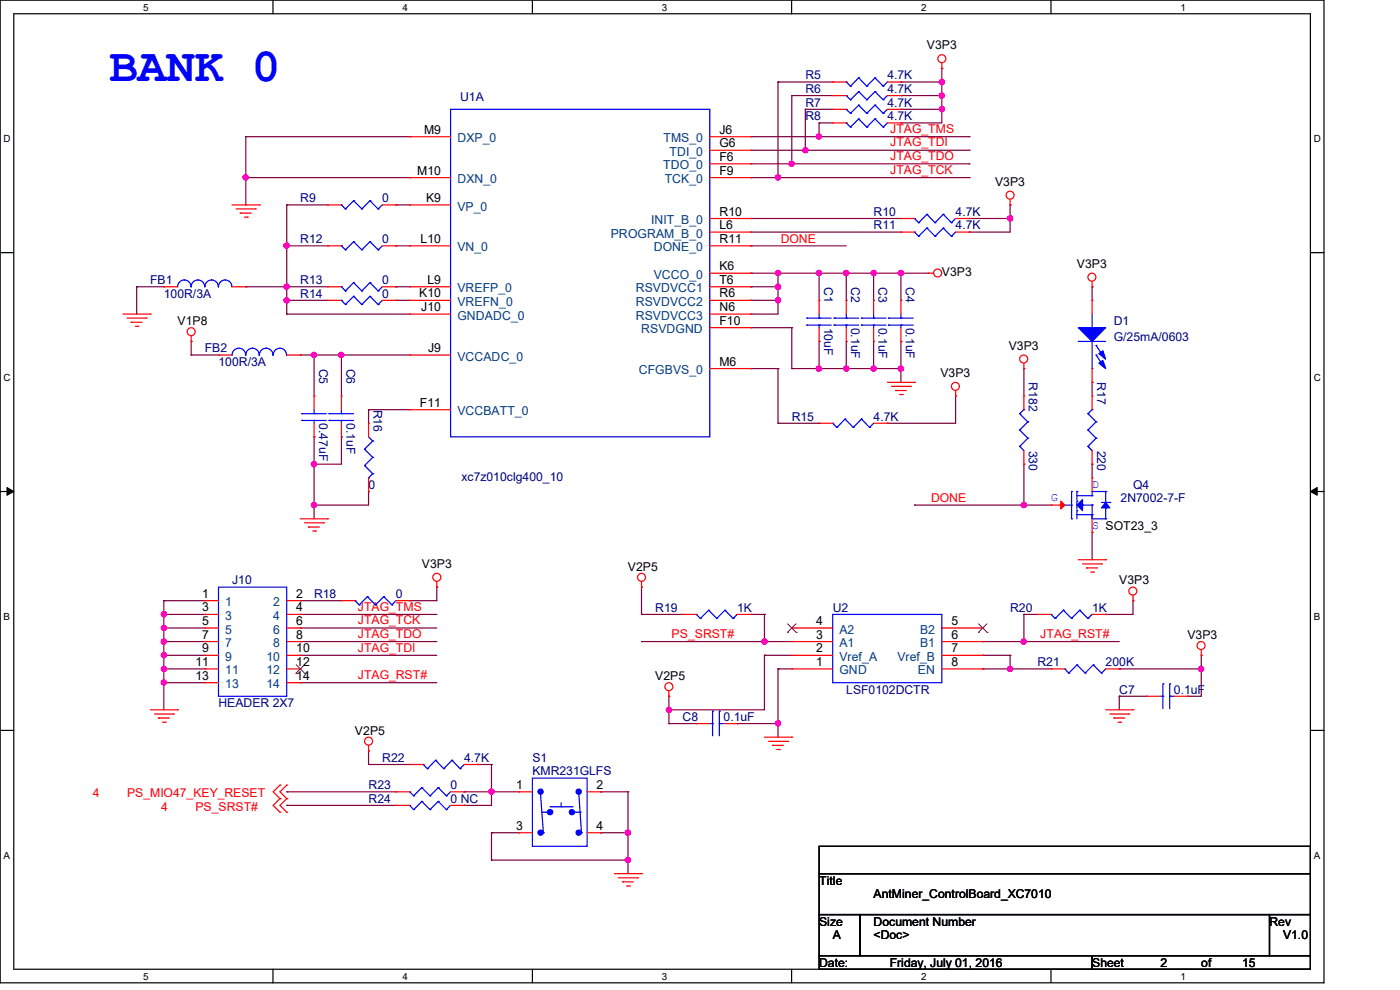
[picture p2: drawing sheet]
<svg xmlns="http://www.w3.org/2000/svg" width="297mm" height="210mm" viewBox="0 0 297 210" stroke-linecap="round" stroke-linejoin="round" font-family="sans-serif">
<path d="M0 0h280.9v208.5h-280.9zM2.9 2.9h275.1v202.7h-275.1z" fill="none" stroke="#000" stroke-width=".25"/>
<g fill="#fff">
<path d="M30.4 .3h1.1v2.4h-1.1z"/>
<path d="M30.4 205.9h1.1v2.3h-1.1z"/>
</g>
<path d="M57.9 0v2.9M57.9 205.6v2.9" fill="none" stroke="#000" stroke-width=".25"/>
<g fill="#fff">
<path d="M85.4 .3h1.1v2.4h-1.1z"/>
<path d="M85.4 205.9h1.1v2.3h-1.1z"/>
</g>
<path d="M112.9 0v2.9M112.9 205.6v2.9" fill="none" stroke="#000" stroke-width=".25"/>
<g fill="#fff">
<path d="M140.4 .3h1.2v2.4h-1.2z"/>
<path d="M140.4 205.9h1.2v2.3h-1.2z"/>
</g>
<path d="M167.9 0v2.9M167.9 205.6v2.9" fill="none" stroke="#000" stroke-width=".25"/>
<g fill="#fff">
<path d="M195.4 .3h1.2v2.4h-1.2z"/>
<path d="M195.4 205.9h1.2v2.3h-1.2z"/>
</g>
<path d="M223 0v2.9M223 205.6v2.9" fill="none" stroke="#000" stroke-width=".25"/>
<g fill="#fff">
<path d="M250.4 .3h1.2v2.4h-1.2z"/>
<path d="M250.4 205.9h1.2v2.3h-1.2z"/>
<path d="M.8 28.2h1.4v2.4h-1.4z"/>
<path d="M278.7 28.2h1.5v2.4h-1.5z"/>
<path d="M.8 78.9h1.4v2.3h-1.4z"/>
<path d="M278.7 78.9h1.5v2.3h-1.5z"/>
</g>
<path d="M0 53.6h2.9M278 53.6h2.9" fill="none" stroke="#000" stroke-width=".25"/>
<g fill="#fff">
<path d="M.8 129.6h1.3v2.3h-1.3z"/>
<path d="M278.7 129.6h1.4v2.3h-1.4z"/>
</g>
<path d="M0 104.3h2.9M278 104.3h2.9" fill="none" stroke="#000" stroke-width=".25"/>
<path d="M1.5 103.4l1.4 .9-1.4 .8zM278 104.3l1.4-.9v1.7z" fill="#000" stroke="#000" stroke-width=".21"/>
<g fill="#fff">
<path d="M.8 180.3h1.3v2.3h-1.3z"/>
<path d="M278.7 180.3h1.4v2.3h-1.4z"/>
</g>
<path d="M0 154.9h2.9M278 154.9h2.9M173.8 179.5h104.2v5.8h-104.2zM173.8 185.3h104.2v8.7h-104.2zM173.8 194h8.7v8.7h-8.7zM182.5 194h86.8v8.7h-86.8zM269.3 194h8.7v8.7h-8.7zM173.8 202.7h57.9v2.9h-57.9zM231.7 202.7h46.3v2.9h-46.3z" fill="none" stroke="#000" stroke-width=".25"/>
<g fill="none" stroke="#800040" stroke-width=".25">
<path d="M165.1 17.4h.1M165.1 17.4v20.3M165.1 17.4h11.6M191.1 17.4h.1M191.1 17.4h8.7M199.8 14.5h.1M199.8 17.4h.1M199.8 14.5v11.6h-8.7M52.2 29h.1M52.2 37.7h.1M52.2 29h34.7M52.2 37.7h34.7"/>
<path d="M52.2 29v14.5M86.9 37.7h.1M159.3 37.7h.1M159.3 29h46.3M159.3 31.9h46.3M159.3 34.8h46.3M159.3 37.7h46.3M168 34.8h.1M168 20.3h.1M168 20.3v14.5M168 20.3h8.7M170.9 31.9h.1"/>
<path d="M170.9 23.2h.1M170.9 23.2h5.8M170.9 23.2v8.7M173.8 29h.1M173.8 26.1h.1M173.8 26.1v2.9M173.8 26.1h2.9M191.1 26.1h.1M191.1 20.3h.1M191.1 23.2h.1M191.1 23.2h8.7M191.1 20.3h8.7"/>
<path d="M199.8 20.3h.1M199.8 23.2h.1M205.6 37.7h.1M205.6 29h.1M205.6 31.9h.1M205.6 34.8h.1M52.2 43.5h.1M60.8 52.2h.1M60.8 43.5h.1M60.8 43.5v23.1M60.8 43.5h8.7M60.8 52.2h8.7"/>
<path d="M84 43.5h.1M84 52.2h.1M84 43.5h2.9M84 52.2h2.9M159.3 46.4h.1M159.3 49.2h.1M159.3 58h.1M159.3 52.2h.1M159.3 46.4h31.8M159.3 49.2h31.8M159.3 58h37.6M159.3 52.2h20.2"/>
<path d="M165.1 58h.1M165.1 58v8.6h-5.8M173.8 58h.1M173.8 58v5.7M179.5 58h.1M179.5 58v5.7M185.3 58h.1M185.3 58v5.7M191.1 58h.1M191.1 58v5.7M205.6 49.2h.1M205.6 46.4h.1"/>
<path d="M205.6 46.4h8.7M214.3 43.5h.1M214.3 46.4h.1M214.3 43.5v5.7h-8.7M29 60.8h.1M29 60.8h5.8M29 60.8v5.8M40.6 75.3h.1M40.6 72.4h.1M40.6 75.3h5.8M40.6 72.4v2.9M52.2 60.8h.1"/>
<path d="M52.2 60.8h17.3M60.8 63.7h.1M60.8 66.6h.1M60.8 60.8h.1M60.8 63.7h8.7M60.8 66.6h26.1M63.7 75.3h.1M63.7 75.3h23.2M66.6 75.3h.1M66.6 75.3v8.7M72.4 75.3h.1M72.4 75.3v8.7"/>
<path d="M84 60.8h.1M84 63.7h.1M84 60.8h2.9M84 63.7h2.9M159.3 78.2h.1M159.3 66.6h.1M159.3 63.7h.1M159.3 60.8h.1M159.3 69.5h.1M159.3 78.2h5.8M159.3 60.8h5.8M159.3 63.7h5.8"/>
<path d="M159.3 69.5h8.7M165.1 63.7h.1M165.1 60.8h.1M165.1 78.2h.1M165.1 78.2v11.6M168 69.5h.1M168 78.2h.1M168 78.2h23.1M168 69.5v8.7M173.8 72.4h.1M173.8 78.2h.1M173.8 72.4v5.8"/>
<path d="M179.5 72.4h.1M179.5 78.2h.1M179.5 72.4v5.8M185.3 72.4h.1M185.3 78.2h.1M185.3 72.4v5.8M191.1 72.4h.1M191.1 78.2h.1M191.1 72.4v8.7M217.2 78.2h.1M217.2 78.2v5.8M231.7 60.8h.1"/>
<path d="M231.7 60.8v2.9M66.6 92.7h.1M66.6 98.5h.1M66.6 92.7v17.4M72.4 92.7h.1M72.4 92.7v5.8h-5.8M78.2 86.9h.1M78.2 86.9h8.7M78.2 86.9v2.9M165.1 89.8h.1M165.1 89.8h8.7M188.3 89.8h.1"/>
<path d="M202.7 84h.1M202.7 84v5.8h-14.4M217.2 98.5h.1M217.2 98.5v8.6M231.7 81.1h.1M231.7 98.5h.1M231.7 81.1v2.9M231.7 98.5v2.9M66.6 107.1h.1M78.2 104.3h.1M78.2 104.3v2.8h-11.6M194 107.1h.1"/>
<path d="M194 107.1h29M217.2 107.1h.1M231.7 112.9h.1M231.7 112.9v5.8M34.8 127.4h.1M34.8 130.3h.1M34.8 133.2h.1M34.8 136.1h.1M34.8 139h.1M34.8 139h8.7M34.8 136.1h8.7M34.8 130.3h8.7"/>
<path d="M34.8 127.4v23.2M34.8 127.4h8.7M34.8 133.2h8.7M63.7 127.4h.1M63.7 130.3h.1M63.7 133.2h.1M63.7 136.1h.1M63.7 139h.1M63.7 139h29M63.7 136.1h29M63.7 130.3h29M63.7 127.4h8.7"/>
<path d="M63.7 133.2h29M86.9 127.4h.1M92.7 124.5h.1M92.7 124.5v2.9h-5.8M136.1 136.1h.1M136.1 130.3h.1M136.1 124.5h.1M136.1 136.1h31.9M136.1 130.3h8.7M136.1 124.5v5.8M159.3 130.3h.1M159.3 130.3h2.9"/>
<path d="M162.2 139h.1M162.2 130.3h.1M162.2 136.1h.1M162.2 139h5.8M162.2 130.3v5.8M162.2 139v11.6h-20.3M208.5 139h.1M208.5 136.1h.1M208.5 139h5.8M208.5 136.1h28.9M214.3 139h.1M214.3 139v2.9"/>
<path d="M217.2 130.3h.1M217.2 136.1h.1M217.2 130.3h2.9M217.2 130.3v5.8M234.6 130.3h.1M240.4 127.4h.1M240.4 127.4v2.9h-5.8M254.8 139h.1M254.8 139v8.7h-2.9M34.8 141.9h.1M34.8 144.8h.1M34.8 141.9h8.7"/>
<path d="M34.8 144.8h8.7M63.7 144.8h.1M63.7 144.8h29M78.2 159.3h.1M78.2 159.3v2.9M141.9 150.6h.1M141.9 153.5h.1M141.9 147.7h.1M141.9 147.7v5.8M141.9 153.5h5.8M156.4 153.5h.1M156.4 153.5h8.7"/>
<path d="M165.1 141.9h.1M165.1 153.5h.1M165.1 141.9h2.9M165.1 141.9v14.5M208.5 141.9h.1M208.5 141.9h14.5M214.3 141.9h.1M237.4 141.9h.1M237.4 147.7h.1M237.4 141.9h17.4M237.4 147.7h5.8M237.4 147.7v2.9"/>
<path d="M251.9 147.7h.1M254.8 141.9h.1M60.8 168h.1M60.8 170.9h.1M60.8 168h23.2M60.8 170.9h23.2M78.2 162.2h.1M78.2 162.2h8.7M98.5 168h.1M98.5 170.9h.1M98.5 168h11.6M101.4 162.2h.1"/>
<path d="M101.4 162.2h2.9M104.3 168h.1M104.3 176.7h.1M104.3 162.2h.1M104.3 162.2v8.7h-5.8M104.3 176.7v5.8M104.3 176.7h5.8M127.4 176.7h.1M127.4 168h.1M127.4 168h5.8M127.4 176.7h5.8M133.2 176.7h.1"/>
<path d="M133.2 168h.1M133.2 168v17.3M104.3 182.5h.1M104.3 182.5h28.9M133.2 182.5h.1"/>
</g>
<g fill="#f0f" stroke="#f0f" stroke-width=".25">
<circle cx="214.3" cy="141.9" r=".55"/>
<circle cx="165.1" cy="153.5" r=".55"/>
<circle cx="254.8" cy="141.9" r=".55"/>
<circle cx="141.9" cy="150.6" r=".55"/>
<circle cx="66.6" cy="75.3" r=".55"/>
<circle cx="72.4" cy="75.3" r=".55"/>
<circle cx="66.6" cy="107.1" r=".55"/>
<circle cx="66.6" cy="98.5" r=".55"/>
<circle cx="162.2" cy="136.1" r=".56"/>
<circle cx="217.2" cy="136.1" r=".55"/>
<circle cx="214.3" cy="46.3" r=".55"/>
<circle cx="165.1" cy="57.9" r=".55"/>
<circle cx="165.1" cy="63.7" r=".55"/>
<circle cx="165.1" cy="60.8" r=".55"/>
<circle cx="179.5" cy="57.9" r=".55"/>
<circle cx="173.7" cy="57.9" r=".55"/>
<circle cx="60.8" cy="63.7" r=".56"/>
<circle cx="60.8" cy="60.8" r=".56"/>
<circle cx="60.8" cy="52.1" r=".56"/>
<circle cx="185.3" cy="57.9" r=".55"/>
<circle cx="191.1" cy="57.9" r=".56"/>
<circle cx="179.5" cy="78.2" r=".55"/>
<circle cx="173.7" cy="78.2" r=".55"/>
<circle cx="191.1" cy="78.2" r=".56"/>
<circle cx="185.3" cy="78.2" r=".55"/>
<circle cx="34.8" cy="133.2" r=".55"/>
<circle cx="34.8" cy="130.3" r=".55"/>
<circle cx="34.8" cy="136.1" r=".55"/>
<circle cx="34.8" cy="139" r=".55"/>
<circle cx="34.8" cy="141.9" r=".55"/>
<circle cx="34.8" cy="144.8" r=".55"/>
<circle cx="165.1" cy="37.6" r=".55"/>
<circle cx="199.8" cy="17.4" r=".55"/>
<circle cx="199.8" cy="20.3" r=".55"/>
<circle cx="199.8" cy="23.2" r=".55"/>
<circle cx="133.2" cy="176.6" r=".56"/>
<circle cx="133.2" cy="182.4" r=".56"/>
<circle cx="104.3" cy="167.9" r=".56"/>
<circle cx="173.7" cy="29" r=".55"/>
<circle cx="170.9" cy="31.9" r=".55"/>
<circle cx="167.9" cy="34.8" r=".55"/>
<circle cx="217.2" cy="107.1" r=".55"/>
<circle cx="52.1" cy="37.6" r=".55"/>
</g>
<g fill="none" stroke="#f00" stroke-width=".25">
<path d="M176.7 17.4h.1M176.7 17.4h2.8M188.3 17.4h2.8M191.1 17.4h.1M199.8 14.5h.1M199.8 13.3v1.2M86.9 29h.1M86.9 37.7h.1M86.9 29h8.7M86.9 37.7h8.7M150.6 29h8.7M150.6 37.7h8.7"/>
<path d="M150.6 31.9h8.7M150.6 34.8h8.7M159.3 37.7h.1M159.3 31.9h.1M159.3 34.8h.1M159.3 29h.1M176.7 20.3h.1M176.7 26.1h.1M176.7 23.2h.1M176.7 20.3h2.8M176.7 26.1h2.8M176.7 23.2h2.8"/>
<path d="M188.3 20.3h2.8M188.3 26.1h2.8M188.3 23.2h2.8M191.1 20.3h.1M191.1 26.1h.1M191.1 23.2h.1M49.2 43.5h5.8M50.1 44.3h4.1M51 45.2h.1M51 45.2h2.3M51.9 46.1h.6M52.5 46.1h.1"/>
<path d="M54.2 44.3h.1M55 43.5h.1M69.5 43.5h.1M69.5 52.2h.1M69.5 43.5h2.9M69.5 52.2h2.9M81.1 43.5h2.9M81.1 52.2h2.9M84 43.5h.1M84 52.2h.1M86.9 52.2h.1M86.9 43.5h.1"/>
<path d="M86.9 43.5h8.7M86.9 52.2h8.7M150.6 58h8.7M150.6 46.4h8.7M150.6 49.2h8.7M150.6 52.2h8.7M159.3 52.2h.1M159.3 46.4h.1M159.3 49.2h.1M159.3 58h.1M191.1 46.4h.1M191.1 49.2h.1"/>
<path d="M191.1 46.4h2.9M191.1 49.2h2.9M196.9 58h.1M196.9 58h1.2M202.7 46.4h2.9M202.7 49.2h2.9M205.6 46.4h.1M205.6 49.2h.1M214.3 43.5h.1M214.3 42.3v1.2M231.7 59.7v1.1M26.1 66.6h5.8"/>
<path d="M27 67.5h4M27.8 68.4h.1M27.8 68.4h2.3M28.7 69.2h.6M29.3 69.2h.1M31 67.5h.1M31.9 66.6h.1M34.8 60.8h.1M34.8 60.8h2.9M40.6 72.4h.1M40.6 71.2v1.2M46.4 75.3h.1"/>
<path d="M46.4 75.3h2.8M49.2 60.8h3M52.2 60.8h.1M60.8 75.3h2.9M63.7 75.3h.1M69.5 63.7h.1M69.5 60.8h.1M69.5 63.7h2.9M69.5 60.8h2.9M81.1 63.7h2.9M81.1 60.8h2.9M84 63.7h.1"/>
<path d="M84 60.8h.1M86.9 66.6h.1M86.9 75.3h.1M86.9 60.8h.1M86.9 63.7h.1M86.9 66.6h8.7M86.9 63.7h8.7M86.9 75.3h8.7M86.9 60.8h8.7M150.6 66.6h8.7M150.6 63.7h8.7M150.6 60.8h8.7"/>
<path d="M150.6 69.5h8.7M150.6 78.2h8.7M159.3 69.5h.1M159.3 66.6h.1M159.3 63.7h.1M159.3 60.8h.1M159.3 78.2h.1M173.8 72.4h.1M173.8 63.7h.1M173.8 63.7v2.9M173.8 69.5v2.9M179.5 72.4h.1"/>
<path d="M179.5 63.7h.1M179.5 63.7v2.9M179.5 69.5v2.9M185.3 72.4h.1M185.3 63.7h.1M185.3 63.7v2.9M185.3 69.5v2.9M191.1 72.4h.1M191.1 63.7h.1M191.1 63.7v2.9M191.1 69.5v2.9M217.2 78.2h.1"/>
<path d="M217.2 77v1.2M231.7 60.8h.1M231.7 63.7h.1M231.7 63.7v2.9M231.7 78.2v2.9M66.6 92.7h.1M66.6 84h.1M66.6 84v2.9M66.6 89.8v2.9M72.4 92.7h.1M72.4 84h.1M72.4 84v2.9"/>
<path d="M72.4 89.8v2.9M78.2 89.8h.1M78.2 89.8v2.9M86.9 86.9h.1M86.9 86.9h8.7M173.8 89.8h.1M173.8 89.8h2.9M185.3 89.8h3M188.3 89.8h.1M188.3 81.1h5.7M189.1 82h4.1M190 82.8h.1"/>
<path d="M190 82.8h2.3M190.8 83.7h.6M191.4 83.7h.1M193.2 82h.1M194 81.1h.1M202.7 84h.1M202.7 82.8v1.2M217.2 98.5h.1M217.2 84h.1M217.2 84v2.9M217.2 95.6v2.9M231.7 98.5h.1"/>
<path d="M231.7 84h.1M231.7 81.1h.1M231.7 84v2.9M231.7 95.6v2.9M63.7 110.1h5.8M64.6 110.9h4.1M65.4 111.8h.1M65.4 111.8h2.4M66.3 112.6h.6M66.9 112.6h.1M68.7 110.9h.1M69.5 110.1h.1"/>
<path d="M78.2 104.3h.1M78.2 101.4v2.9M223 107.1h.1M223 107.1h2.9M228.8 118.7h5.8M229.7 119.6h4M231.7 112.9h.1M231.7 101.4h.1M231.7 101.4v2.9M231.7 110.1v2.8M233.7 119.6h.1M234.6 118.7h.1"/>
<path d="M43.5 127.4h.1M43.5 130.3h.1M43.5 133.2h.1M43.5 136.1h.1M43.5 139h.1M43.5 130.3h2.9M43.5 139h2.9M43.5 136.1h2.9M43.5 133.2h2.9M43.5 127.4h2.9M60.8 130.3h2.9M60.8 139h2.9"/>
<path d="M60.8 136.1h2.9M60.8 133.2h2.9M60.8 127.4h2.9M63.7 127.4h.1M63.7 130.3h.1M63.7 133.2h.1M63.7 136.1h.1M63.7 139h.1M72.4 127.4h.1M72.4 127.4h2.9M84 127.4h2.9M86.9 127.4h.1"/>
<path d="M92.7 124.5h.1M92.7 123.4v1.1M136.1 124.5h.1M136.1 123.4v1.1M144.8 130.3h.1M144.8 130.3h2.9M156.4 130.3h2.9M159.3 130.3h.1M168 139h.1M168 136.1h.1M168 133.2h.1M168 139h8.7"/>
<path d="M168 136.1h8.7M168 133.2h8.7M199.8 139h8.7M199.8 136.1h8.7M199.8 133.2h8.7M208.5 133.2h.1M208.5 136.1h.1M208.5 139h.1M220.1 130.3h.1M220.1 130.3h2.9M230.5 120.5h.1M230.5 120.5h2.3"/>
<path d="M231.4 121.4h.5M231.7 130.3h2.9M231.9 121.4h.1M234.6 130.3h.1M240.4 127.4h.1M240.4 126.3v1.1M254.8 139h.1M254.8 137.8v1.2M31.9 150.6h5.8M32.8 151.5h4M33.6 152.3h.1M33.6 152.3h2.3"/>
<path d="M34.5 153.2h.6M35.1 153.2h.1M36.8 151.5h.1M37.7 150.6h.1M43.5 141.9h.1M43.5 144.8h.1M43.5 141.9h2.9M43.5 144.8h2.9M60.8 141.9h2.9M60.8 144.8h2.9M63.7 141.9h.1M63.7 144.8h.1"/>
<path d="M78.2 159.3h.1M78.2 158.1v1.2M141.9 147.7h.1M141.9 146.6v1.1M147.7 153.5h.1M147.7 153.5h2.9M153.5 153.5h2.9M156.4 153.5h.1M162.2 156.4h5.8M163.1 157.3h4M163.9 158.1h.1M163.9 158.1h2.3"/>
<path d="M164.8 159h.6M165.4 159h.1M167.1 157.3h.1M168 156.4h.1M168 141.9h.1M168 141.9h8.7M199.8 141.9h8.7M208.5 141.9h.1M223 141.9h.1M223 141.9h2.9M234.6 150.6h5.8M234.6 141.9h2.8"/>
<path d="M235.5 151.5h4M236.3 152.3h.1M236.3 152.3h2.3M237.2 153.2h.5M237.4 141.9h.1M237.7 153.2h.1M239.5 151.5h.1M240.4 150.6h.1M243.2 147.7h.1M243.2 147.7h3M249 147.7h2.9M251.9 147.7h.1"/>
<path d="M59.4 169.4h.1M59.4 172.3h.1M59.4 166.5h.1M59.4 169.4l-1.4 1.5 1.4 1.4M59.4 166.5l-1.4 1.5 1.4 1.4M60.8 169.4h.1M60.8 172.3h.1M60.8 166.5h.1M60.8 169.4l-1.4 1.5 1.4 1.4M60.8 166.5l-1.4 1.5 1.4 1.4M84 168h.1M84 170.9h.1"/>
<path d="M84 168h2.9M84 170.9h2.9M86.9 162.2h.1M86.9 162.2h2.9M95.6 168h2.9M95.6 170.9h2.9M98.5 168h.1M98.5 170.9h.1M98.5 162.2h2.9M101.4 162.2h.1M110.1 168h.1M110.1 176.7h.1"/>
<path d="M110.1 168h2.8M110.1 176.7h2.8M124.5 168h2.9M124.5 176.7h2.9M127.4 168h.1M127.4 176.7h.1M130.3 185.3h5.8M131.2 186.2h4.1M132.1 187.1h.1M132.1 187.1h2.3M132.9 188h.6M133.5 188h.1"/>
<path d="M135.3 186.2h.1M136.1 185.3h.1"/>
<circle cx="199.8" cy="12.4" r=".85"/>
<circle cx="198.9" cy="57.9" r=".85"/>
<circle cx="214.3" cy="41.4" r=".85"/>
<circle cx="231.6" cy="58.8" r=".85"/>
<circle cx="40.6" cy="70.4" r=".85"/>
<circle cx="217.2" cy="76.2" r=".85"/>
<circle cx="202.7" cy="82" r=".85"/>
<circle cx="92.7" cy="122.5" r=".85"/>
<circle cx="136.1" cy="122.5" r=".85"/>
<circle cx="240.3" cy="125.4" r=".85"/>
<circle cx="254.8" cy="136.9" r=".85"/>
<circle cx="78.2" cy="157.2" r=".85"/>
<circle cx="141.9" cy="145.7" r=".85"/>
</g>
<g fill="none" stroke="#00f" stroke-width=".25">
<path d="M179.5 17.4h.1M179.5 17.4l.9 .9M180.4 18.3h.1M182.2 19.4h.1M182.2 16.5h.1M182.2 19.4l1.7 1.8M182.2 19.4l-1.8 1.8M182.2 16.5l1.7 1.8M182.2 16.5l-1.8 1.8M183.9 18.3h.1M185.6 19.4h.1M185.6 16.5h.1"/>
<path d="M185.6 19.4l1.8 1.8M185.6 19.4l-1.7 1.8M185.6 16.5l1.8 1.8M185.6 16.5l-1.7 1.8M187.4 18.3h.1M188.3 17.4l-.9 .9M95.6 23.2h55v69.5h-55zM179.5 20.3h.1M179.5 26.1h.1M179.5 23.2h.1M179.5 20.3l.9 .9M179.5 26.1l.9 .9"/>
<path d="M179.5 23.2l.9 .8M180.4 21.2h.1M180.4 27h.1M180.4 24h.1M182.2 25.2h.1M182.2 22.3h.1M182.2 25.2l1.7 1.8M182.2 25.2l-1.8 1.8M182.2 22.3l1.7 1.7M182.2 22.3l-1.8 1.7M183.9 21.2h.1M183.9 27h.1"/>
<path d="M183.9 24h.1M185.6 25.2h.1M185.6 22.3h.1M185.6 25.2l1.8 1.8M185.6 25.2l-1.7 1.8M185.6 22.3l1.8 1.7M185.6 22.3l-1.7 1.7M187.4 21.2h.1M187.4 27h.1M187.4 24h.1M188.3 20.3l-.9 .9M188.3 26.1l-.9 .9"/>
<path d="M188.3 23.2l-.9 .8M72.4 43.5h.1M72.4 52.2h.1M72.4 43.5l.9 .8M72.4 52.2l.9 .8M73.3 44.3h.1M73.3 53h.1M75 42.6h.1M75 51.3h.1M75 59.9h.1M75 42.6l1.8 1.7M75 42.6l-1.7 1.7"/>
<path d="M75 51.3l1.8 1.7M75 51.3l-1.7 1.7M75 59.9l1.8 1.8M75 59.9l-1.7 1.8M76.8 44.3h.1M76.8 53h.1M78.5 42.6h.1M78.5 51.3h.1M78.5 59.9h.1M78.5 42.6l1.7 1.7M78.5 42.6l-1.7 1.7M78.5 51.3l1.7 1.7"/>
<path d="M78.5 51.3l-1.7 1.7M78.5 59.9l1.7 1.8M78.5 59.9l-1.7 1.8M80.2 44.3h.1M80.2 53h.1M81.1 43.5l-.9 .8M81.1 52.2l-.9 .8M194 46.4h.1M194 49.2h.1M194 46.4l.9 .8M194 49.2l.9 .9M194.9 47.2h.1"/>
<path d="M194.9 50.1h.1M196.6 45.5h.1M196.6 48.4h.1M196.6 45.5l1.8 1.7M196.6 45.5l-1.7 1.7M196.6 48.4l1.8 1.7M196.6 48.4l-1.7 1.7M198.4 47.2h.1M198.4 50.1h.1M200.1 45.5h.1M200.1 48.4h.1M200.1 45.5l1.7 1.7"/>
<path d="M200.1 45.5l-1.7 1.7M200.1 48.4l1.7 1.7M200.1 48.4l-1.7 1.7M201.8 47.2h.1M201.8 50.1h.1M202.7 46.4l-.9 .8M202.7 49.2l-.9 .9M37.7 60.8a1.42 1.42 0 0 1 1.4-1.4 1.42 1.42 0 0 1 1.4 1.4M40.6 60.8a1.42 1.42 0 0 1 1.4-1.4 1.43 1.43 0 0 1 1.4 1.4M43.5 60.8a1.42 1.42 0 0 1 1.4-1.4 1.42 1.42 0 0 1 1.4 1.4M46.4 60.8a1.42 1.42 0 0 1 1.4-1.4 1.42 1.42 0 0 1 1.4 1.4M55 75.3a1.42 1.42 0 0 0-1.4-1.4 1.42 1.42 0 0 0-1.4 1.4 1.48 1.48 0 0 0-1.1-1.3 1.48 1.48 0 0 0-1.6 .5l-.3 .8"/>
<path d="M57.9 75.3a1.43 1.43 0 0 0-1.4-1.4 1.42 1.42 0 0 0-1.5 1.4M60.8 75.3a1.42 1.42 0 0 0-1.4-1.4 1.42 1.42 0 0 0-1.4 1.4M72.4 63.7h.1M72.4 60.8h.1M72.4 63.7l.9 .9M72.4 60.8l.9 .9M73.3 64.6h.1M73.3 61.7h.1M75 62.9h.1M75 62.9l1.8 1.7M75 62.9l-1.7 1.7M76.8 64.6h.1"/>
<path d="M76.8 61.7h.1M78.5 62.9h.1M78.5 62.9l1.7 1.7M78.5 62.9l-1.7 1.7M80.2 64.6h.1M80.2 61.7h.1M81.1 63.7l-.9 .9M81.1 60.8l-.9 .9M171.2 67.5h.1M171.2 69h.1M171.2 67.5h5.2M171.2 69h5.2"/>
<path d="M173.8 69h.1M173.8 67.5h.1M173.8 66.6v.9M173.8 69v.5M177 67.5h.1M177 69h.1M177 67.5h5.2M177 69h5.2M179.5 69h.1M179.5 67.5h.1M179.5 66.6v.9M179.5 69v.5"/>
<path d="M182.8 67.5h.1M182.8 69h.1M182.8 67.5h5.2M182.8 69h5.2M185.3 69h.1M185.3 67.5h.1M185.3 66.6v.9M185.3 69v.5M188.5 67.5h.1M188.5 69h.1M188.5 67.5h5.3M188.5 69h5.3"/>
<path d="M191.1 69h.1M191.1 67.5h.1M191.1 66.6v.9M191.1 69v.5M228.8 72.4h.1M228.8 72.4h5.8M231.7 69.5h.1M231.7 78.2h.1M231.7 66.6v2.9M231.7 72.4v5.8M232.5 73.3h.1M232.5 75.3h.1"/>
<path d="M232.5 73.3l1.8 2.6M232.5 75.3l1.8 2.6M64 87.8h.1M64 89.2h.1M64 87.8h5.2M64 89.2h5.2M66.6 89.2h.1M66.6 87.8h.1M66.6 86.9v.9M66.6 89.2v.6M69.8 87.8h.1M69.8 89.2h.1"/>
<path d="M69.8 87.8h5.2M69.8 89.2h5.2M72.4 89.2h.1M72.4 87.8h.1M72.4 86.9v.9M72.4 89.2v.6M77.3 95.3h.1M77.3 98.8h.1M77.3 95.3l1.8 1.7M77.3 98.8l1.8 1.7M78.2 92.7l.9 .9M79.1 93.6h.1"/>
<path d="M79.1 97h.1M79.1 93.6l-1.8 1.7M79.1 97l-1.8 1.8M176.7 89.8h.1M176.7 89.8l.8 .9M177.5 90.7h.1M179.3 88.9h.1M179.3 88.9l1.7 1.8M179.3 88.9l-1.8 1.8M181 90.7h.1M182.8 88.9h.1M182.8 88.9l1.7 1.8"/>
<path d="M182.8 88.9l-1.8 1.8M184.5 90.7h.1M185.3 89.8l-.8 .9M216.3 94.7h.1M216.3 91.2h.1M216.3 87.8h.1M216.3 94.7l.9 .9M216.3 91.2l1.8 1.8M216.3 87.8l1.8 1.7M217.2 86.9h.1M217.2 86.9l-.9 .9M218.1 93h.1"/>
<path d="M218.1 89.5h.1M218.1 93l-1.8 1.7M218.1 89.5l-1.8 1.7M230.8 94.7h.1M230.8 91.2h.1M230.8 87.8h.1M230.8 94.7l.9 .9M230.8 91.2l1.7 1.8M230.8 87.8l1.7 1.7M231.7 86.9h.1M231.7 86.9l-.9 .9M232.5 93h.1"/>
<path d="M232.5 89.5h.1M232.5 93l-1.7 1.7M232.5 89.5l-1.7 1.7M78.2 101.4h.1M79.1 100.5h.1M79.1 100.5l-.9 .9M225.9 107.1h1.4M227.3 104.3h.1M227.3 110.1h.1M227.3 107.1h.1M227.3 104.3v5.8M228.5 108.3h.1"/>
<path d="M228.5 104.3h.1M228.5 106.3h.1M228.5 104.3v1.7M228.5 106.3v1.7M228.5 108.3v1.8M228.5 107.1h3.2M228.5 109.2h3.2M228.5 105.2h3.2M229.7 107.1h.1M231.7 109.2h.1M231.7 107.1h.1M231.7 105.2h.1"/>
<path d="M231.7 104.3h.1M231.7 104.3v.9M231.7 107.1v3h2.9M231.7 104.3h2.9M233.7 106.6h1.8M234.6 107.7h.1M234.6 110.1h.1M234.6 104.3h.1M234.6 104.3v2.3M234.6 107.7v2.4M235.5 106.6h.1M46.4 124.5h14.4v23.2h-14.4z"/>
<path d="M75.3 127.4h.1M75.3 127.4l.9 .9M76.2 128.3h.1M77.9 126.6h.1M77.9 126.6l-1.7 1.7M77.9 126.6l1.8 1.7M79.7 128.3h.1M81.4 126.6h.1M81.4 126.6l-1.7 1.7M81.4 126.6l1.7 1.7M83.1 128.3h.1M84 127.4l-.9 .9"/>
<path d="M147.7 130.3h.1M147.7 130.3l.9 .9M148.6 131.2h.1M150.3 129.5h.1M150.3 129.5l1.8 1.7M150.3 129.5l-1.7 1.7M152.1 131.2h.1M153.8 129.5h.1M153.8 129.5l1.7 1.7M153.8 129.5l-1.7 1.7M155.5 131.2h.1M156.4 130.3l-.9 .9"/>
<path d="M176.7 130.3h23.1v14.5h-23.1zM223 130.3h.1M223 130.3l.9 .9M223.9 131.2h.1M225.6 129.5h.1M225.6 129.5l1.7 1.7M225.6 129.5l-1.7 1.7M227.3 131.2h.1M229.1 129.5h.1M229.1 129.5l1.7 1.7M229.1 129.5l-1.8 1.7M230.8 131.2h.1"/>
<path d="M231.7 130.3l-.9 .9M150.6 153.5h.6M151.2 153.5h.1M151.2 150.9h.1M151.2 150.9v5.2M152.6 150.9h.1M152.6 153.5h.1M152.6 153.5h.9M152.6 150.9v5.2M225.9 141.9h.1M225.9 141.9l.8 .9M226.7 142.8h.1"/>
<path d="M228.5 141.1h.1M228.5 141.1l1.7 1.7M228.5 141.1l-1.8 1.7M230.2 142.8h.1M231.9 141.1h.1M231.9 141.1l1.8 1.7M231.9 141.1l-1.7 1.7M233.7 142.8h.1M234.6 141.9l-.9 .9M246.2 147.7h.5M246.7 147.7h.1M246.7 145.1h.1"/>
<path d="M246.7 145.1v5.2M248.2 145.1h.1M248.2 147.7h.1M248.2 147.7h.8M248.2 145.1v5.2M86.9 168h.1M86.9 170.9h.1M86.9 168l.9 .8M86.9 170.9l.9 .8M87.8 168.8h.1M87.8 171.7h.1M89.5 167.1h.1"/>
<path d="M89.5 170h.1M89.5 167.1l1.7 1.7M89.5 167.1l-1.7 1.7M89.5 170l1.7 1.7M89.5 170l-1.7 1.7M89.8 162.2h.1M89.8 162.2l.9 .9M90.7 163.1h.1M91.2 168.8h.1M91.2 171.7h.1M92.4 161.3h.1M92.4 161.3l1.7 1.8"/>
<path d="M92.4 161.3l-1.7 1.8M93 167.1h.1M93 170h.1M93 167.1l1.7 1.7M93 167.1l-1.8 1.7M93 170l1.7 1.7M93 170l-1.8 1.7M94.1 163.1h.1M94.7 168.8h.1M94.7 171.7h.1M95.6 168l-.9 .8M95.6 170.9l-.9 .8"/>
<path d="M95.9 161.3h.1M95.9 161.3l1.7 1.8M95.9 161.3l-1.8 1.8M97.6 163.1h.1M98.5 162.2l-.9 .9M112.9 165.1h11.6v14.4h-11.6zM114.7 168.5l.6 8.2M115 172.3h1.4M115.3 176.7h.1M116.4 172.3h.1M116.7 171.2h4.7M119 171.2h.1"/>
<path d="M119 170.3v.9M121.4 171.2h.1M121.6 172.3h1.5M122.8 168.5l.6 8.2M123.1 172.3h.1M123.4 176.7h.1"/>
</g>
<path d="M167 134.2h.1M167.1 132.3l1.8 1.9M168.9 132.3l-1.9 1.9M168.9 134.2h.1M207.6 134.2h.1M207.6 132.3l1.8 1.9M209.4 132.3l-1.8 1.9M209.4 134.2h.1M62.8 142.8h.1M62.8 141l1.8 1.8M64.6 141l-1.8 1.8M64.6 142.8h.1" fill="none" stroke="#804000" stroke-width=".21"/>
<g fill="#00f" stroke="#00f" stroke-width=".25">
<path d="M228.5 107.1l1.2-1.1v2.3z"/>
<path d="M234.6 106.6l.9 1.1h-1.8z"/>
<path d="M228.8 69.5h5.8l-2.9 2.9z"/>
<path d="M233.1 75l.9-.6 .6 1.8z"/>
<path d="M233.1 77l.9-.5 .6 1.7z"/>
<circle cx="114.7" cy="167.9" r=".55"/>
<circle cx="114.7" cy="176.6" r=".55"/>
<circle cx="122.8" cy="176.6" r=".55"/>
<circle cx="122.8" cy="167.9" r=".55"/>
<circle cx="121.3" cy="172.3" r=".55"/>
<circle cx="116.7" cy="172.3" r=".56"/>
</g>
<path d="M225 106.3l.9 .8-.9 .9z" fill="#f00" stroke="#f00" stroke-width=".25"/>
<text font-size="10.1" fill="#00f" x="23.2" y="17.3">BANK 0</text>
<g font-size="2.6">
<text x="196.6" y="10.5">V3P3</text>
<text x="90" y="28.4">M9</text>
<text x="152.6" y="28.4">J6</text>
<text x="152.6" y="31.2">G6</text>
<text x="152.6" y="34.1">F6</text>
<text x="88.5" y="37">M10</text>
<text x="152.6" y="37">F9</text>
<text x="211.1" y="39.4">V3P3</text>
<text x="90.4" y="42.8">K9</text>
<text x="152.6" y="45.7">R10</text>
<text x="89.2" y="51.5">L10</text>
<text x="152.6" y="51.5">R11</text>
<text x="152.6" y="48.6">L6</text>
<text x="152.6" y="57.3">K6</text>
<text x="199.8" y="58.5">V3P3</text>
<text x="228.5" y="56.8">V3P3</text>
<text x="88.9" y="63.1">K10</text>
<text x="89.4" y="66">J10</text>
<text x="90.7" y="60.2">L9</text>
<text x="152.6" y="66">N6</text>
<text x="152.6" y="63.1">R6</text>
<text x="152.6" y="60.2">T6</text>
<text x="37.7" y="69">V1P8</text>
<text x="152.6" y="68.9">F10</text>
<text x="90.8" y="74.7">J9</text>
<text x="152.6" y="77.6">M6</text>
<text x="214" y="74.2">V3P3</text>
<text x="199.5" y="80">V3P3</text>
<text x="89.1" y="86.3">F11</text>
<text x="89.5" y="120.5">V3P3</text>
<text x="133.2" y="121.1">V2P5</text>
<text x="237.4" y="124">V3P3</text>
<text x="42.9" y="126.8">1</text>
<text x="42.9" y="129.7">3</text>
<text x="62.9" y="126.8">2</text>
<text x="62.9" y="129.7">4</text>
<text x="42.9" y="132.6">5</text>
<text x="42.9" y="135.5">7</text>
<text x="62.9" y="132.6">6</text>
<text x="62.9" y="135.5">8</text>
<text x="173.2" y="135.5">3</text>
<text x="173.2" y="132.6">4</text>
<text x="201.8" y="132.6">5</text>
<text x="201.8" y="135.5">6</text>
<text x="251.9" y="135.6">V3P3</text>
<text x="41.4" y="141.3">11</text>
<text x="42.9" y="138.4">9</text>
<text x="62.9" y="138.4">10</text>
<text x="62.9" y="141.3">12</text>
<text x="173.2" y="141.3">1</text>
<text x="173.2" y="138.4">2</text>
<text x="201.8" y="138.4">7</text>
<text x="201.8" y="141.3">8</text>
<text x="41.4" y="144.2">13</text>
<text x="62.9" y="144.2">14</text>
<text x="139" y="144.2">V2P5</text>
<text x="75.3" y="155.8">V2P5</text>
<text x="109.5" y="167.3">1</text>
<text x="126.6" y="167.3">2</text>
<text x="109.5" y="176">3</text>
<text x="126.6" y="176">4</text>
<text x="173.8" y="187.7">Title</text>
<text x="185.3" y="190.6">AntMiner_ControlBoard_XC7010</text>
<text x="173.8" y="196.3">Size</text>
<text x="185.3" y="196.3">Document Number</text>
<text x="269.3" y="196.3">Rev</text>
<text x="176.7" y="199.3">A</text>
<text x="185.3" y="199.3">&lt;Doc&gt;</text>
<text x="272.2" y="199.3">V1.0</text>
<text x="173.8" y="205.1">Date:</text>
<text x="188.8" y="205.1">Friday, July 01, 2016</text>
<text x="231.7" y="205.1">Sheet</text>
<text x="246.2" y="205.1">2</text>
<text x="254.8" y="205.1">of</text>
<text x="263.5" y="205.1">15</text>
</g>
<g font-size="2.6" fill="#000080">
<text x="170.9" y="16.8">R5</text>
<text x="188.3" y="16.8">4.7K</text>
<text x="97.6" y="21.5">U1A</text>
<text x="170.9" y="19.7">R6</text>
<text x="170.9" y="22.6">R7</text>
<text x="188.3" y="19.7">4.7K</text>
<text x="188.3" y="22.6">4.7K</text>
<text x="170.9" y="25.5">R8</text>
<text x="188.3" y="25.5">4.7K</text>
<text x="63.7" y="42.9">R9</text>
<text x="81.1" y="42.9">0</text>
<text x="185.3" y="45.8">R10</text>
<text x="202.7" y="45.8">4.7K</text>
<text x="63.7" y="51.6">R12</text>
<text x="81.1" y="51.6">0</text>
<text x="185.3" y="48.7">R11</text>
<text x="202.7" y="48.7">4.7K</text>
<text x="31.9" y="60.3">FB1</text>
<text x="34.8" y="63.2">100R/3A</text>
<text x="63.7" y="63.2">R14</text>
<text x="63.7" y="60.3">R13</text>
<text x="81.1" y="63.2">0</text>
<text x="81.1" y="60.3">0</text>
<text x="174.8" y="60.8" transform="rotate(90 174.8 60.8)">C1</text>
<text x="180.6" y="60.8" transform="rotate(90 180.6 60.8)">C2</text>
<text x="186.4" y="60.8" transform="rotate(90 186.4 60.8)">C3</text>
<text x="192.2" y="60.8" transform="rotate(90 192.2 60.8)">C4</text>
<text x="174.8" y="69.5" transform="rotate(90 174.8 69.5)">10uF</text>
<text x="180.6" y="69.5" transform="rotate(90 180.6 69.5)">0.1uF</text>
<text x="186.4" y="69.5" transform="rotate(90 186.4 69.5)">0.1uF</text>
<text x="192.2" y="69.5" transform="rotate(90 192.2 69.5)">0.1uF</text>
<text x="236.3" y="69">D1</text>
<text x="43.5" y="74.8">FB2</text>
<text x="46.4" y="77.6">100R/3A</text>
<text x="236.3" y="72.4">G/25mA/0603</text>
<text x="67.7" y="78.2" transform="rotate(90 67.7 78.2)">C5</text>
<text x="73.5" y="78.2" transform="rotate(90 73.5 78.2)">C6</text>
<text x="218.3" y="81.1" transform="rotate(90 218.3 81.1)">R182</text>
<text x="232.7" y="81.1" transform="rotate(90 232.7 81.1)">R17</text>
<text x="67.7" y="89.8" transform="rotate(90 67.7 89.8)">0.47uF</text>
<text x="73.5" y="89.8" transform="rotate(90 73.5 89.8)">0.1uF</text>
<text x="79.2" y="86.9" transform="rotate(90 79.2 86.9)">R16</text>
<text x="168" y="89.2">R15</text>
<text x="185.3" y="89.2">4.7K</text>
<text x="218.3" y="95.6" transform="rotate(90 218.3 95.6)">330</text>
<text x="232.7" y="95.6" transform="rotate(90 232.7 95.6)">220</text>
<text x="97.9" y="102">xc7z010clg400_10</text>
<text x="78.2" y="103.7">0</text>
<text x="237.7" y="106.6">2N7002-7-F</text>
<text x="240.4" y="103.7">Q4</text>
<text x="49.2" y="124">J10</text>
<text x="66.6" y="126.9">R18</text>
<text x="84" y="126.9">0</text>
<text x="139" y="129.8">R19</text>
<text x="156.4" y="129.8">1K</text>
<text x="176.7" y="129.8">U2</text>
<text x="214.3" y="129.8">R20</text>
<text x="231.7" y="129.8">1K</text>
<text x="220.1" y="141.4">R21</text>
<text x="234.6" y="141.4">200K</text>
<text x="179.5" y="147.1">LSF0102DCTR</text>
<text x="237.4" y="147.1">C7</text>
<text x="249" y="147.1">0.1uF</text>
<text x="46.4" y="150">HEADER 2X7</text>
<text x="144.8" y="152.9">C8</text>
<text x="153.5" y="152.9">0.1uF</text>
<text x="81.1" y="161.6">R22</text>
<text x="98.5" y="161.6">4.7K</text>
<text x="112.9" y="161.6">S1</text>
<text x="78.2" y="167.4">R23</text>
<text x="95.6" y="167.4">0</text>
<text x="112.9" y="164.5">KMR231GLFS</text>
<text x="78.2" y="170.3">R24</text>
<text x="95.6" y="170.3">0 NC</text>
</g>
<g font-size="2.6" fill="#f00">
<text x="188.8" y="28.2">JTAG_TMS</text>
<text x="188.8" y="31.1">JTAG_TDI</text>
<text x="188.8" y="34">JTAG_TDO</text>
<text x="188.8" y="36.9">JTAG_TCK</text>
<text x="165.6" y="51.6">DONE</text>
<text x="197.5" y="106.6">DONE</text>
<text x="75.9" y="129.5">JTAG_TMS</text>
<text x="75.9" y="132.4">JTAG_TCK</text>
<text x="75.9" y="135.3">JTAG_TDO</text>
<text x="142.5" y="135.3">PS_SRST#</text>
<text x="220.7" y="135.3">JTAG_RST#</text>
<text x="75.9" y="138.2">JTAG_TDI</text>
<text x="75.9" y="144">JTAG_RST#</text>
<text x="19.7" y="169.1">4</text>
<text x="27" y="169.1">PS_MIO47_KEY_RESET</text>
<text x="34.2" y="172">4</text>
<text x="41.4" y="172">PS_SRST#</text>
</g>
<g font-size="2.6" fill="#004080">
<text x="97" y="30.2">DXP_0</text>
<text x="140.7" y="35.9">TDO_0</text>
<text x="140.8" y="30.2">TMS_0</text>
<text x="142" y="33.1">TDI_0</text>
<text x="97" y="38.9">DXN_0</text>
<text x="141" y="38.9">TCK_0</text>
<text x="97" y="44.7">VP_0</text>
<text x="138.1" y="47.5">INIT_B_0</text>
<text x="97" y="53.3">VN_0</text>
<text x="129.6" y="50.4">PROGRAM_B_0</text>
<text x="138.7" y="53.3">DONE_0</text>
<text x="138.7" y="59.1">VCCO_0</text>
<text x="97" y="62">VREFP_0</text>
<text x="97" y="64.9">VREFN_0</text>
<text x="134.9" y="64.9">RSVDVCC2</text>
<text x="134.9" y="62">RSVDVCC1</text>
<text x="97" y="67.8">GNDADC_0</text>
<text x="134.9" y="67.8">RSVDVCC3</text>
<text x="136" y="70.7">RSVDGND</text>
<text x="97" y="76.5">VCCADC_0</text>
<text x="135.5" y="79.4">CFGBVS_0</text>
<text x="97" y="88.1">VCCBATT_0</text>
<text x="47.8" y="128.6">1</text>
<text x="47.8" y="131.5">3</text>
<text x="58" y="128.6">2</text>
<text x="58" y="131.5">4</text>
<text x="47.8" y="134.4">5</text>
<text x="47.8" y="137.3">7</text>
<text x="58" y="134.4">6</text>
<text x="58" y="137.3">8</text>
<text x="178.1" y="137.3">A1</text>
<text x="178.1" y="134.4">A2</text>
<text x="195.2" y="134.4">B2</text>
<text x="195.2" y="137.3">B1</text>
<text x="47.8" y="140.2">9</text>
<text x="47.8" y="143.1">11</text>
<text x="56.5" y="140.2">10</text>
<text x="56.5" y="143.1">12</text>
<text x="178.1" y="143.1">GND</text>
<text x="178.1" y="140.2">Vref_A</text>
<text x="190.4" y="140.2">Vref_B</text>
<text x="194.7" y="143.1">EN</text>
<text x="47.8" y="146">13</text>
<text x="56.5" y="146">14</text>
</g>
<g font-size="2.6" fill="#00f">
<text x="223" y="106.3">G</text>
<text x="231.7" y="103.5">D</text>
<text x="231.7" y="112.1">S SOT23_3</text>
</g>
<g font-size="2.1">
<text x="30.4" y="2.2">5</text>
<text x="85.4" y="2.2">4</text>
<text x="140.4" y="2.2">3</text>
<text x="195.4" y="2.2">2</text>
<text x="250.4" y="2.2">1</text>
<text x=".8" y="30.1">D</text>
<text x="278.7" y="30.1">D</text>
<text x=".8" y="80.8">C</text>
<text x="278.7" y="80.8">C</text>
<text x=".8" y="131.5">B</text>
<text x="278.7" y="131.5">B</text>
<text x=".8" y="182.2">A</text>
<text x="278.7" y="182.2">A</text>
<text x="30.4" y="207.8">5</text>
<text x="85.4" y="207.8">4</text>
<text x="140.4" y="207.8">3</text>
<text x="195.4" y="207.8">2</text>
<text x="250.4" y="207.8">1</text>
</g>
</svg>
